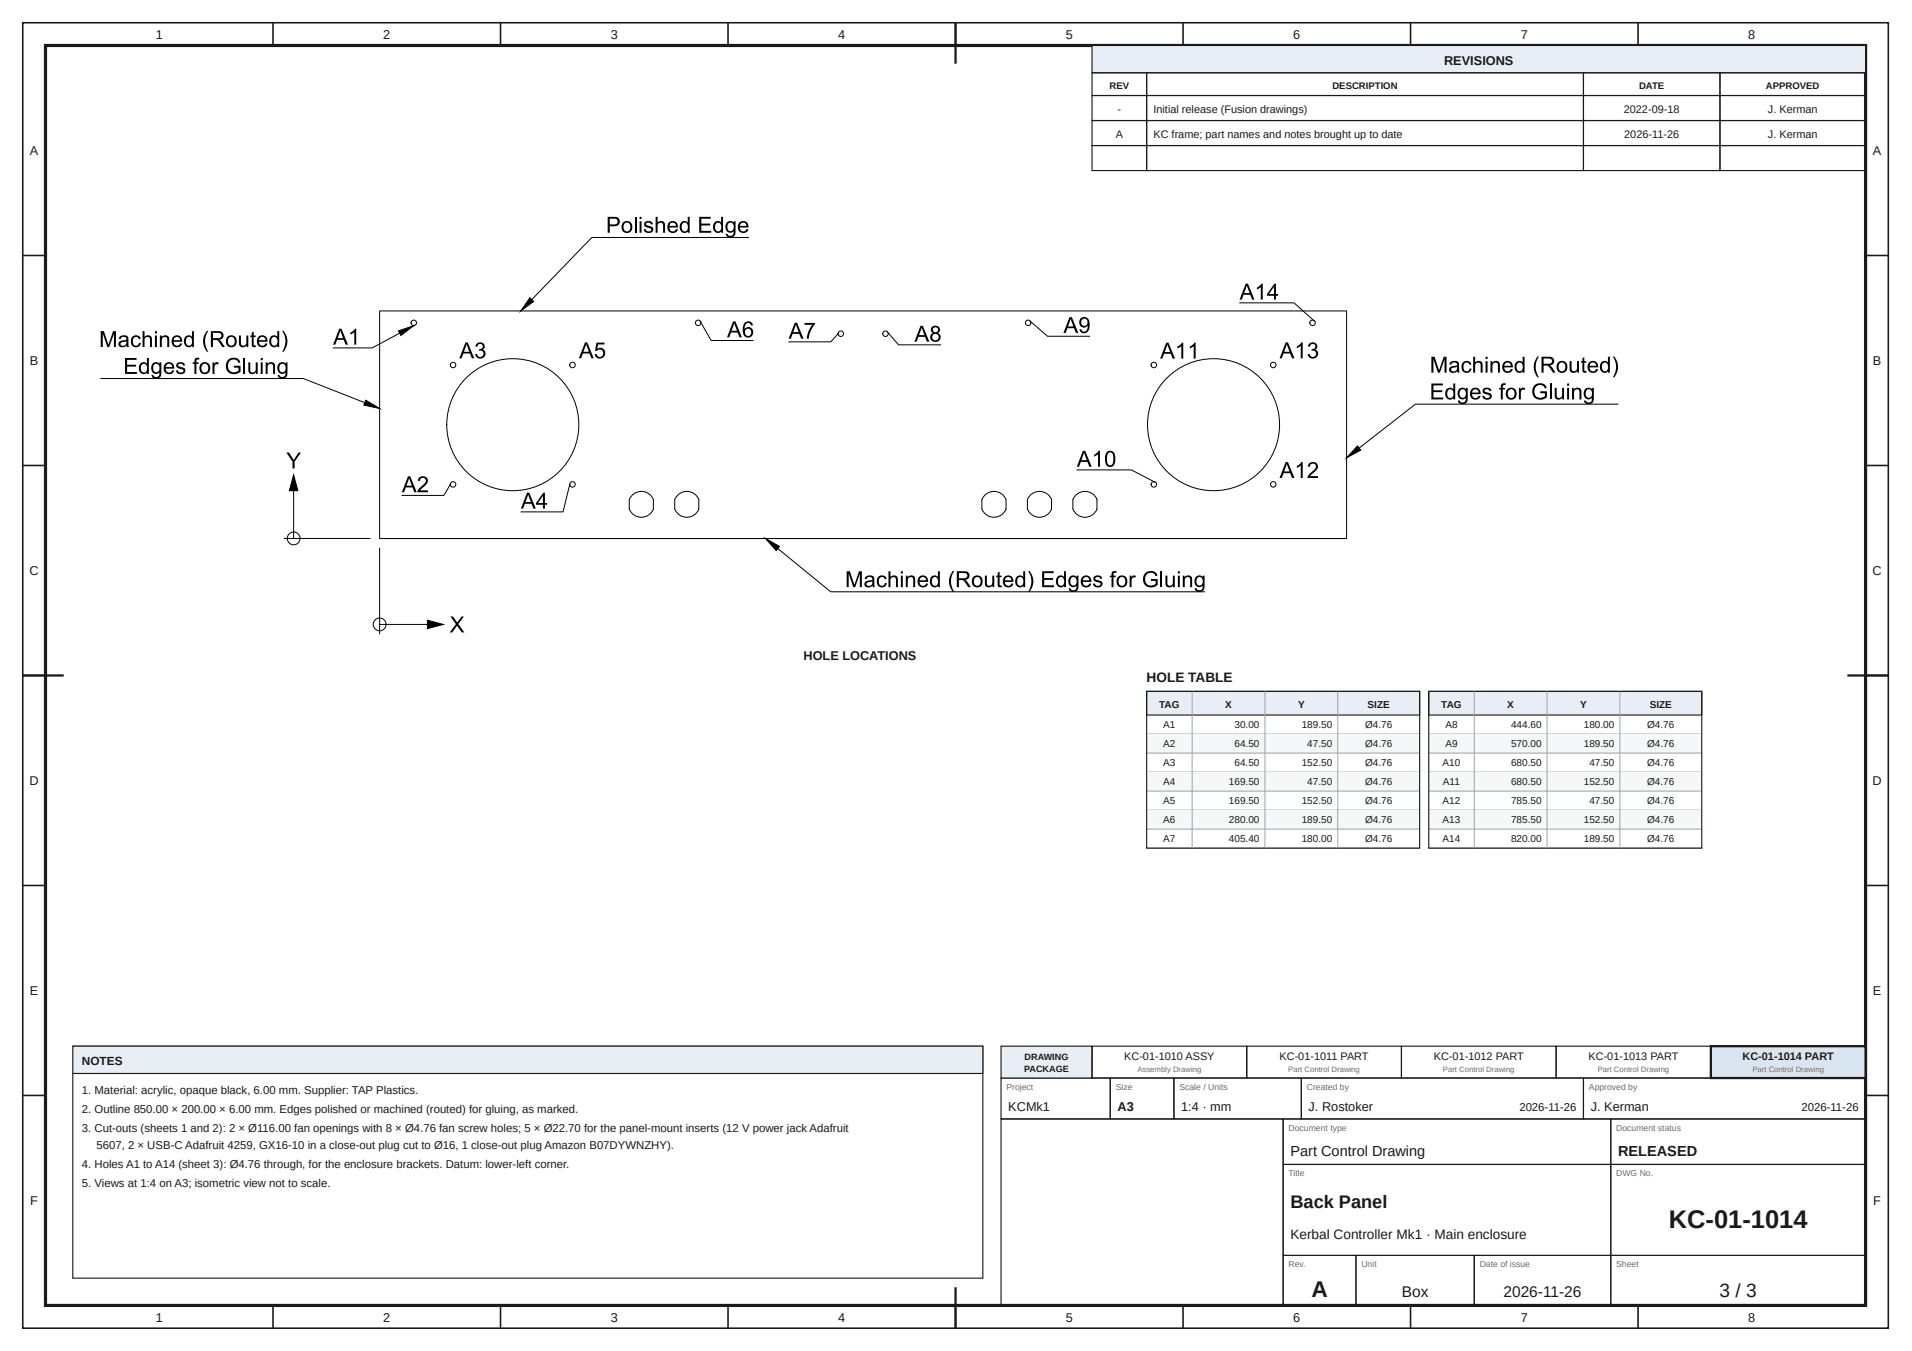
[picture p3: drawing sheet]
<svg xmlns="http://www.w3.org/2000/svg" width="420mm" height="297mm" viewBox="0 0 420 297" stroke-linecap="round" stroke-linejoin="round" font-family="sans-serif">
<g fill="none" stroke="#1a1a1a" stroke-width=".35">
<path d="M5 5h410v287h-410zM60 5v5M110 5v5M160 5v5M210 5v5M260 5v5M310 5v5M360 5v5M5 56.2h5M410 56.2h5M5 102.3h5M410 102.3h5"/>
<path d="M5 148.5h5M410 148.5h5M5 194.7h5M410 194.7h5M5 240.8h5M410 240.8h5M60 287v5M110 287v5M160 287v5M210 287v5M260 287v5M310 287v5"/>
<path d="M360 287v5"/>
</g>
<path d="M10 10h400v277h-400z" fill="none" stroke="#1a1a1a" stroke-width=".7" stroke-linecap="butt"/>
<path d="M210 5v9M5 148.5h9M406 148.5h9M210 283v9" fill="none" stroke="#1a1a1a" stroke-width=".5"/>
<path d="M240 10h170v6h-170z" fill="#e8eef5"/>
<g fill="none" stroke="#1a1a1a" stroke-width=".25">
<path d="M240 10h170v6h-170zM240 16h12v5h-12zM252 16h96v5h-96zM348 16h30v5h-30zM378 16h32v5h-32zM240 21h12v5.5h-12zM240 26.5h12v5.5h-12zM240 32h12v5.5h-12zM252 21h96v5.5h-96zM252 26.5h96v5.5h-96zM252 32h96v5.5h-96zM348 21h30v5.5h-30z"/>
<path d="M348 26.5h30v5.5h-30zM348 32h30v5.5h-30zM378 21h32v5.5h-32zM378 26.5h32v5.5h-32zM378 32h32v5.5h-32zM220 237h24v9h-24zM244 237h14v9h-14zM258 237h28v9h-28zM286 237h62v9h-62zM348 237h62v9h-62zM220 246h62v41h-62zM282 246h72v10h-72z"/>
<path d="M282 256h72v20h-72zM354 246h56v10h-56zM354 256h56v20h-56zM282 276h16v11h-16zM298 276h26v11h-26zM324 276h30v11h-30zM354 276h56v11h-56z"/>
</g>
<path d="M220 230h20v7h-20z" fill="#e8eef5"/>
<path d="M220 230h20v7h-20zM240 230h34v7h-34zM274 230h34v7h-34zM308 230h34v7h-34zM342 230h34v7h-34z" fill="none" stroke="#1a1a1a" stroke-width=".25"/>
<path d="M376 230h34v7h-34z" fill="#d9e6f2"/>
<path d="M376 230h34v7h-34z" fill="none" stroke="#1a1a1a" stroke-width=".5"/>
<path d="M252 152h60v5.2h-60z" fill="#e8eef5"/>
<path d="M252 152h60v5.2h-60z" fill="none" stroke="#1a1a1a" stroke-width=".25"/>
<path d="M252 161.4h60" fill="none" stroke="#9aa3ad" stroke-width=".22"/>
<path d="M252 161.4h60v4.2h-60z" fill="#f5f7f9"/>
<path d="M252 165.6h60M252 169.7h60" fill="none" stroke="#9aa3ad" stroke-width=".22"/>
<path d="M252 169.7h60v4.2h-60z" fill="#f5f7f9"/>
<path d="M252 173.9h60M252 178.1h60" fill="none" stroke="#9aa3ad" stroke-width=".22"/>
<path d="M252 178.1h60v4.2h-60z" fill="#f5f7f9"/>
<path d="M262 152v34.5M278 152v34.5M294 152v34.5M252 182.3h60M252 186.5h60" fill="none" stroke="#9aa3ad" stroke-width=".22"/>
<path d="M252 152h60v34.5h-60z" fill="none" stroke="#1a1a1a" stroke-width=".25"/>
<path d="M314 152h60v5.2h-60z" fill="#e8eef5"/>
<path d="M314 152h60v5.2h-60z" fill="none" stroke="#1a1a1a" stroke-width=".25"/>
<path d="M314 161.4h60" fill="none" stroke="#9aa3ad" stroke-width=".22"/>
<path d="M314 161.4h60v4.2h-60z" fill="#f5f7f9"/>
<path d="M314 165.6h60M314 169.7h60" fill="none" stroke="#9aa3ad" stroke-width=".22"/>
<path d="M314 169.7h60v4.2h-60z" fill="#f5f7f9"/>
<path d="M314 173.9h60M314 178.1h60" fill="none" stroke="#9aa3ad" stroke-width=".22"/>
<path d="M314 178.1h60v4.2h-60z" fill="#f5f7f9"/>
<path d="M324 152v34.5M340 152v34.5M356 152v34.5M314 182.3h60M314 186.5h60" fill="none" stroke="#9aa3ad" stroke-width=".22"/>
<path d="M314 152h60v34.5h-60zM16 230h200v51h-200z" fill="none" stroke="#1a1a1a" stroke-width=".25"/>
<g fill="none" stroke="#000" stroke-width=".22">
<path d="M164.5 52.2h-34.4l-13.2 13.7M83.4 68.4h212.5v50h-212.5zM87.6 72.7l3.3-1.1-2.8 2.2zM87.8 73.3l-6 3.2h-8.6M116.5 65.5l.8 .8-2.9 2.1zM153.9 70.6l2.4 4.3h9.2M184.2 73.4l-1.6 1.8h-9.3M195 73l2.5 2.8h9.2M226.3 70.6l3.9 3.3h9.3M272.4 66.6h12l4.5 4M22.1 83.2h44.6l13.5 5.3M80.4 88l3 1.8-3.4-.7z"/>
<path d="M298.3 98l.7 1-3.1 1.7zM355.6 88.8h-44.5l-12.4 9.7M62.4 118.4h18.9M64.5 104.4l1 3.5h-1.9zM64.5 107.9v10.5M99 106.5l-1.5 2.4h-9.2M125.2 106.5l-1.5 6h-9.2M138.3 109.9v2M143.6 109.9v2M143.6 111.9a2.85 2.85 0 0 1-2.6 1.8 2.85 2.85 0 0 1-2.7-1.8M143.6 109.9a2.85 2.85 0 0 0-2.6-1.9 2.85 2.85 0 0 0-2.7 1.9M148.3 109.9v2"/>
<path d="M153.6 109.9v2M153.6 111.9a2.85 2.85 0 0 1-2.7 1.8 2.85 2.85 0 0 1-2.6-1.8M153.6 109.9a2.85 2.85 0 0 0-2.7-1.9 2.85 2.85 0 0 0-2.6 1.9M168.2 118.4l3.1 1.7-.7 .9zM215.8 109.9v2M221.1 109.9v2M221.1 109.9a2.85 2.85 0 0 0-2.7-1.9 2.85 2.85 0 0 0-2.6 1.9M221.1 111.9a2.85 2.85 0 0 1-2.7 1.8 2.85 2.85 0 0 1-2.6-1.8M225.8 109.9v2M231.1 109.9v2M231.1 109.9a2.85 2.85 0 0 0-2.6-1.9 2.85 2.85 0 0 0-2.7 1.9M231.1 111.9a2.85 2.85 0 0 1-2.6 1.8 2.85 2.85 0 0 1-2.7-1.8"/>
<path d="M235.8 109.9v2M236.7 103.3h11.9l5.4 2.8M241.1 109.9v2M241.1 111.9a2.85 2.85 0 0 1-2.7 1.8 2.85 2.85 0 0 1-2.6-1.8M241.1 109.9a2.85 2.85 0 0 0-2.7-1.9 2.85 2.85 0 0 0-2.6 1.9M83.4 120.5v18.9M83.4 137.3h10.5M93.9 136.3l3.5 1-3.5 .9zM170.9 120.6l11.7 9.5h82.1"/>
<circle cx="90.9" cy="71" r=".6"/>
<circle cx="153.4" cy="71" r=".6"/>
<circle cx="184.8" cy="73.4" r=".6"/>
<circle cx="194.6" cy="73.4" r=".6"/>
<circle cx="226" cy="71" r=".6"/>
<circle cx="288.5" cy="71" r=".6"/>
<circle cx="99.6" cy="80.2" r=".6"/>
<circle cx="112.7" cy="93.4" r="14.5"/>
<circle cx="125.8" cy="80.2" r=".6"/>
<circle cx="253.6" cy="80.2" r=".6"/>
<circle cx="266.7" cy="93.4" r="14.5"/>
<circle cx="279.8" cy="80.2" r=".6"/>
<circle cx="64.5" cy="118.4" r="1.41"/>
<circle cx="99.6" cy="106.5" r=".6"/>
<circle cx="125.8" cy="106.5" r=".6"/>
<circle cx="253.6" cy="106.5" r=".6"/>
<circle cx="279.8" cy="106.5" r=".6"/>
<circle cx="83.4" cy="137.3" r="1.41"/>
</g>
<g fill="#000">
<path d="M141.7 48.9a1.09 1.09 0 0 1 1.8 .4h-.4a.53 .53 0 0 0-.6-.4 .53 .53 0 0 0-.5 .5l.2 .1a1.48 1.48 0 0 1 1.4 .9 1.09 1.09 0 0 1-1.1 .8 1.09 1.09 0 0 1-1-.8h.4a.61 .61 0 0 0 .6 .5 .61 .61 0 0 0 .6-.6l-.2-.1a1.45 1.45 0 0 1-1.4-.9zM144.1 47.7h.4v1.2a.9 .9 0 0 1 1.1-.3 .9 .9 0 0 1 .6 1v1.6h-.5v-1.6a.62 .62 0 0 0-.7-.6 .62 .62 0 0 0-.5 .8v1.4h-.4zM153.7 47.7h2.5v.4h-2.1v1.1h2v.4h-2v1.2h2.2v.4h-2.6zM22.1 72.8h.7l1 3 1.1-3h.6v3.5h-.5v-2.9l-1 2.9h-.4l-1-3v3h-.5zM29.1 74a1.08 1.08 0 0 1 1.8 .5l-.4 .1a.69 .69 0 0 0-.9-.5 .69 .69 0 0 0-.4 .9 .7 .7 0 0 0 .5 1 .7 .7 0 0 0 .8-.6h.5a1.15 1.15 0 0 1-1.5 .9 1.15 1.15 0 0 1-.7-1.5zM31.3 72.8h.5v1.3a.9 .9 0 0 1 1-.4 .9 .9 0 0 1 .6 1v1.6h-.4v-1.6a.62 .62 0 0 0-.8-.6 .62 .62 0 0 0-.4 .8v1.4h-.5zM35.1 73.8h.4v.3a.9 .9 0 0 1 1.1-.4 .9 .9 0 0 1 .6 1v1.6h-.4v-1.5a.62 .62 0 0 0-.7-.7 .62 .62 0 0 0-.5 .8v1.4h-.5zM45.5 72.7h.3l-.3 .6a4 4 0 0 0 .3 4 1.18 1.18 0 0 1-.9-1 3.5 3.5 0 0 1 .6-3.6zM52.5 73.8h.4v1.4a.63 .63 0 0 0 .7 .8 .63 .63 0 0 0 .5-.9v-1.3h.5v2.5h-.4v-.4a.9 .9 0 0 1-1.1 .4 .9 .9 0 0 1-.6-1zM55.3 73.1l.4-.2v.9h.5v.3h-.5v1.5a.29 .29 0 0 0 .1 .3 .29 .29 0 0 0 .4 0v.4a.63 .63 0 0 1-.7-.1 .63 .63 0 0 1-.2-.6v-1.5h-.3v-.3h.3zM62 72.7h.3a3.5 3.5 0 0 1 0 4.6h-.3a4.1 4.1 0 0 0 0-4.6zM77 73.1l1-.8h.3v3.5h-.4v-2.8l-.9 .5z"/>
<path d="M87.6 72.7l3.3-1.1-2.8 2.2zM104.8 75.5a.94 .94 0 0 1 1.5 0 .94 .94 0 0 1-.2 1.4 1.07 1.07 0 0 1 .4 1.5 1.07 1.07 0 0 1-1.5 .3l-.4-.3-.2-.6h.5a.71 .71 0 0 0 .8 .7 .71 .71 0 0 0 .5-.9 .71 .71 0 0 0-.9-.5v-.4a.6 .6 0 0 0 .8-.4 .6 .6 0 0 0-.6-.7 .6 .6 0 0 0-.6 .6h-.4zM116.5 65.5l.8 .8-2.9 2.1zM131.1 75.3h1.7v.4h-1.3l-.2 1a1.16 1.16 0 0 1 1.6 .5 1.16 1.16 0 0 1-.7 1.6 1.16 1.16 0 0 1-1.5-.9l.4-.1a.76 .76 0 0 0 1.1 .6 .76 .76 0 0 0 .3-1.2 .76 .76 0 0 0-1.3 0l-.4-.1zM176.8 71h2.3v.3l-1 1.6-.4 1.6h-.4l.2-1 .4-1.2 .6-.9h-1.7zM258.8 76.2l1-.9h.2v3.5h-.4v-2.7l-.8 .5zM261.5 76.2l1-.9h.3v3.5h-.5v-2.7l-.8 .5zM276.2 63.2l1-.9h.3v3.6h-.4v-2.8l-.9 .5zM285 76.1l1-.8h.3v3.5h-.4v-2.8l-.9 .6zM287.8 75.5a.94 .94 0 0 1 1.4 0 .94 .94 0 0 1-.2 1.4 1.07 1.07 0 0 1 .5 1.5 1.07 1.07 0 0 1-1.5 .3l-.4-.3-.2-.6h.4a.71 .71 0 0 0 .8 .7 .71 .71 0 0 0 .6-.9 .71 .71 0 0 0-1-.5l.1-.4a.6 .6 0 0 0 .8-.4 .6 .6 0 0 0-.6-.7 .6 .6 0 0 0-.6 .6h-.5zM27.5 78.7h2.5v.4h-2.1v1.1h2v.4h-2v1.2h2.2v.4h-2.6zM38.9 79.9a1.09 1.09 0 0 1 1.8 .4l-.5 .1a.53 .53 0 0 0-.5-.5 .53 .53 0 0 0-.5 .5l.2 .2a1.48 1.48 0 0 1 1.4 .9 1.09 1.09 0 0 1-1.1 .8 1.09 1.09 0 0 1-1-.9h.4a.61 .61 0 0 0 .6 .5 .61 .61 0 0 0 .6-.5l-.2-.2a1.45 1.45 0 0 1-1.4-.9z"/>
<path d="M42.9 78.9l.4-.2h.5v.4h-.5l-.1 .1v.5h.5v.3h-.5v2.2h-.5v-2.2h-.3v-.3h.3zM46.7 79.7h.4v.4a.62 .62 0 0 1 1-.3l-.2 .3a.56 .56 0 0 0-.6 .1 .56 .56 0 0 0-.2 .7v1.3h-.4zM50.2 79a1.6 1.6 0 0 1 2.6 .7l-.4 .1a1.23 1.23 0 0 0-1.6-.7 1.23 1.23 0 0 0-.7 1.6 1.36 1.36 0 0 0 2.3 .8v-.7h-1v-.4h1.5v1.3a1.89 1.89 0 0 1-2.8 .1 1.89 1.89 0 0 1 .1-2.8zM54.6 79.7h.4v1.4a.63 .63 0 0 0 .6 .8 .63 .63 0 0 0 .6-.9v-1.3h.4v2.5h-.4v-.4a.9 .9 0 0 1-1 .4 .9 .9 0 0 1-.6-1zM58.4 79.7h.4v.3a.9 .9 0 0 1 1.1-.4 .9 .9 0 0 1 .5 1v1.6h-.4v-1.5a.62 .62 0 0 0-.7-.7 .62 .62 0 0 0-.5 .8v1.4h-.4zM80.4 88l3 1.8-3.4-.7zM298.3 98l.7 1-3.1 1.7zM314.6 78.4h.7l1 3 1-3h.6v3.5h-.4v-2.9l-1.1 2.9h-.4l-1-3v3h-.4zM314.6 84.3h2.5v.4h-2.1v1.1h2v.4h-2v1.2h2.2v.4h-2.6zM321.6 79.6a1.08 1.08 0 0 1 1.8 .5l-.5 .1a.69 .69 0 0 0-.9-.5 .69 .69 0 0 0-.4 1 .7 .7 0 0 0 .5 .9 .7 .7 0 0 0 .9-.6l.4 .1a1.15 1.15 0 0 1-1.4 .8 1.15 1.15 0 0 1-.8-1.5zM323.8 78.4h.4v1.3a.9 .9 0 0 1 1.1-.3 .9 .9 0 0 1 .5 .9v1.6h-.4v-1.6a.62 .62 0 0 0-.7-.6 .62 .62 0 0 0-.5 .8v1.4h-.4zM326 85.5a1.09 1.09 0 0 1 1.8 .4l-.5 .1a.53 .53 0 0 0-.5-.5 .53 .53 0 0 0-.5 .5l.2 .2a1.48 1.48 0 0 1 1.4 .9 1.09 1.09 0 0 1-1.1 .8 1.09 1.09 0 0 1-1-.8l.4-.1a.61 .61 0 0 0 .6 .5 .61 .61 0 0 0 .6-.5l-.2-.2a1.45 1.45 0 0 1-1.4-.9z"/>
<path d="M327.6 79.4h.4v.4a.9 .9 0 0 1 1.1-.4 .9 .9 0 0 1 .5 1v1.5h-.4v-1.5a.62 .62 0 0 0-.7-.7 .62 .62 0 0 0-.5 .8v1.4h-.4zM330 84.5l.4-.2h.5v.4h-.4l-.2 .2v.4h.5v.3h-.5v2.2h-.5v-2.2h-.3v-.3h.3zM333.8 85.3h.4v.4a.62 .62 0 0 1 1-.3l-.2 .4a.56 .56 0 0 0-.6 0 .56 .56 0 0 0-.2 .7v1.3h-.4zM337.9 78.4h.3l-.3 .5a4 4 0 0 0 .3 4.1 1.18 1.18 0 0 1-.9-1.1 3.5 3.5 0 0 1 .6-3.5zM337.3 84.6a1.6 1.6 0 0 1 2.6 .7l-.4 .1a1.23 1.23 0 0 0-1.6-.6 1.23 1.23 0 0 0-.7 1.5 1.36 1.36 0 0 0 2.3 .8v-.7h-1v-.4h1.5v1.3a1.89 1.89 0 0 1-2.8 .1 1.89 1.89 0 0 1 .1-2.8zM341.7 85.3h.4v1.4a.63 .63 0 0 0 .6 .8 .63 .63 0 0 0 .6-.9v-1.3h.4v2.5h-.4v-.4a.9 .9 0 0 1-1 .4 .9 .9 0 0 1-.6-1zM345.5 85.3h.4v.3a.9 .9 0 0 1 1.1-.4 .9 .9 0 0 1 .5 1.1v1.5h-.4v-1.5a.62 .62 0 0 0-.7-.7 .62 .62 0 0 0-.5 .8v1.4h-.4zM345 79.4h.4v1.4a.63 .63 0 0 0 .6 .8 .63 .63 0 0 0 .6-.9v-1.3h.4v2.5h-.4v-.3a.9 .9 0 0 1-1.1 .4 .9 .9 0 0 1-.5-1zM347.8 78.8l.4-.3v.9h.4v.3h-.4v1.5a.29 .29 0 0 0 .1 .3 .29 .29 0 0 0 .3 0l.1 .4a.63 .63 0 0 1-.7 0 .63 .63 0 0 1-.2-.7v-1.5h-.4v-.3h.4zM354.5 78.4h.3a3.5 3.5 0 0 1 0 4.6h-.3a4.1 4.1 0 0 0 0-4.6zM64.5 104.4l1 3.5h-1.9zM62.9 99.5h.6l1 1.6 1.1-1.6h.5l-1.4 2v1.5h-.4v-1.5z"/>
<path d="M92.1 105a1.11 1.11 0 0 1 1.7 0 1.11 1.11 0 0 1-.3 1.7l-1.2 1.1h1.7v.4h-2.3a3 3 0 0 1 1.6-1.9 .69 .69 0 0 0 0-1.2 .69 .69 0 0 0-1 .7l-.5-.1zM240.5 100l1-.9h.2v3.5h-.4v-2.7l-.8 .5zM285 102.4l1-.8h.3v3.5h-.4v-2.8l-.9 .6zM287.8 101.8a1.11 1.11 0 0 1 1.6 .1 1.11 1.11 0 0 1-.3 1.7l-1.2 1.1h1.8v.4h-2.4a3 3 0 0 1 1.6-1.9 .69 .69 0 0 0 0-1.2 .69 .69 0 0 0-1 .6h-.5zM93.9 136.3l3.5 1-3.5 .9zM99 135.5h.6l.9 1.4 .9-1.4h.6l-1.3 1.7 1.3 1.8h-.5l-1.1-1.4-1 1.4h-.6l1.4-1.8zM168.2 118.4l3.1 1.7-.7 .9zM186.1 125.6h.7l1 3 1-3h.6v3.5h-.4v-2.9l-1.1 2.9h-.4l-1-3v3h-.4zM193.1 126.8a1.08 1.08 0 0 1 1.8 .5l-.5 .1a.69 .69 0 0 0-.9-.5 .69 .69 0 0 0-.4 .9 .7 .7 0 0 0 .5 1 .7 .7 0 0 0 .9-.6h.4a1.15 1.15 0 0 1-1.5 .9 1.15 1.15 0 0 1-.7-1.5zM195.3 125.6h.4v1.2a.9 .9 0 0 1 1.1-.3 .9 .9 0 0 1 .5 1v1.6h-.4v-1.6a.62 .62 0 0 0-.7-.6 .62 .62 0 0 0-.5 .8v1.4h-.4zM199.1 126.6h.4v.3a.9 .9 0 0 1 1.1-.4 .9 .9 0 0 1 .5 1v1.6h-.4v-1.6a.62 .62 0 0 0-.7-.6 .62 .62 0 0 0-.5 .8v1.4h-.4zM209.4 125.5h.3l-.3 .6a4 4 0 0 0 .3 4 1.18 1.18 0 0 1-.9-1 3.5 3.5 0 0 1 .6-3.6z"/>
<path d="M216.5 126.6h.4v1.4a.63 .63 0 0 0 .6 .8 .63 .63 0 0 0 .6-.9v-1.3h.4v2.5h-.4v-.4a.9 .9 0 0 1-1.1 .4 .9 .9 0 0 1-.5-1zM219.3 125.9l.4-.2v.9h.4v.3h-.4v1.5a.29 .29 0 0 0 .1 .3 .29 .29 0 0 0 .3 0l.1 .4a.63 .63 0 0 1-.7-.1 .63 .63 0 0 1-.2-.7v-1.4h-.4v-.3h.4zM226 125.5h.3a3.5 3.5 0 0 1 0 4.6h-.3a4.1 4.1 0 0 0 0-4.6zM229 125.6h2.6v.4h-2.1v1.1h1.9v.4h-1.9v1.2h2.1v.4h-2.6zM240.4 126.8a1.09 1.09 0 0 1 1.8 .4l-.4 .1a.53 .53 0 0 0-.6-.5 .53 .53 0 0 0-.5 .5l.2 .1a1.48 1.48 0 0 1 1.4 .9 1.09 1.09 0 0 1-1 .9 1.09 1.09 0 0 1-1.1-.9h.4a.61 .61 0 0 0 .6 .5 .61 .61 0 0 0 .6-.5l-.1-.2a1.45 1.45 0 0 1-1.4-.9zM244.4 125.8l.4-.3 .6 .1-.1 .3h-.4l-.2 .2v.5h.5v.3h-.5v2.2h-.4v-2.2h-.4v-.3h.4zM248.3 126.6h.3v.3a.62 .62 0 0 1 1-.3l-.1 .4a.56 .56 0 0 0-.7 .1 .56 .56 0 0 0-.1 .7v1.3h-.4zM251.8 125.9a1.6 1.6 0 0 1 2.6 .7l-.4 .1a1.23 1.23 0 0 0-1.6-.7 1.23 1.23 0 0 0-.7 1.6 1.36 1.36 0 0 0 2.3 .8v-.7h-1.1v-.4h1.5v1.3a1.89 1.89 0 0 1-2.7 .1 1.89 1.89 0 0 1 .1-2.8zM256.1 126.6h.5v1.4a.63 .63 0 0 0 .6 .8 .63 .63 0 0 0 .6-.9v-1.3h.4v2.5h-.4v-.4a.9 .9 0 0 1-1.1 .4 .9 .9 0 0 1-.6-1zM259.9 126.6h.4v.3a.9 .9 0 0 1 1.1-.4 .9 .9 0 0 1 .6 1v1.6h-.4v-1.6a.62 .62 0 0 0-.7-.6 .62 .62 0 0 0-.5 .8v1.4h-.5z"/>
<path d="M133.5 47.7h1.4a1.07 1.07 0 0 1 1.3 1 1.07 1.07 0 0 1-1.3 1.1h-.9v1.4h-.5zM134 48.1v1.2h.9a.65 .65 0 0 0 .8-.6 .65 .65 0 0 0-.8-.6z"/>
<path d="M137 48.9a1.29 1.29 0 0 1 1.9 .6 1.29 1.29 0 0 1-1.1 1.7 1.36 1.36 0 0 1-1.2-.9 1.36 1.36 0 0 1 .4-1.4zM137.2 49.2a.94 .94 0 0 0-.1 1.1 .94 .94 0 0 0 1.1 .5 .95 .95 0 0 0 .4-1.2 .95 .95 0 0 0-1.2-.6z"/>
<path d="M140.6 47.7h.4v.5h-.4zM140.6 48.6h.4v2.6h-.4z"/>
<path d="M147 48.9a1.19 1.19 0 0 1 1.4-.2 1.19 1.19 0 0 1 .6 1.3h-1.9a.74 .74 0 0 0 .6 .8 .74 .74 0 0 0 .8-.4h.5a1.24 1.24 0 0 1-1.7 .7 1.24 1.24 0 0 1-.6-1.7zM147.4 49.1l-.3 .6h1.4a.7 .7 0 0 0-.4-.7 .7 .7 0 0 0-.7 .1z"/>
<path d="M149.7 48.9a.96 .96 0 0 1 1.4 0v-1.2h.5v3.5h-.4v-.3a1.14 1.14 0 0 1-1.5 0 1.14 1.14 0 0 1-.3-1.5zM150 49.2a.98 .98 0 0 0-.2 1 .98 .98 0 0 0 .9 .7 1.01 1.01 0 0 0 .5-1.1 1.01 1.01 0 0 0-.9-.8z"/>
<path d="M157.1 48.9a.96 .96 0 0 1 1.4 0v-1.2h.4v3.5h-.4v-.3a1.14 1.14 0 0 1-1.5 0 1.14 1.14 0 0 1-.2-1.5zM157.3 49.2a.98 .98 0 0 0-.2 1 .98 .98 0 0 0 .9 .7 1.01 1.01 0 0 0 .5-1.1 1.01 1.01 0 0 0-.9-.8z"/>
<path d="M159.8 48.9l.7-.3 .8 .3v-.3h.4v2.2a1.11 1.11 0 0 1-.8 1.4 1.11 1.11 0 0 1-1.4-.8h.4a.71 .71 0 0 0 1 .4 .71 .71 0 0 0 .3-1 1.17 1.17 0 0 1-1.5 0 1.17 1.17 0 0 1-.2-1.6zM160.1 49.2a.9 .9 0 0 0-.2 1.1 .9 .9 0 0 0 1 .4 .92 .92 0 0 0 .4-1.1 .92 .92 0 0 0-1.1-.6z"/>
<path d="M162.5 48.9a1.19 1.19 0 0 1 1.4-.2 1.19 1.19 0 0 1 .6 1.3h-1.9a.74 .74 0 0 0 .6 .8 .74 .74 0 0 0 .8-.4h.5a1.24 1.24 0 0 1-1.7 .7 1.24 1.24 0 0 1-.6-1.7zM162.8 49.1l-.2 .6h1.4a.7 .7 0 0 0-.4-.7 .7 .7 0 0 0-.8 .1z"/>
<path d="M26.4 73.9l.3-.1a1 1 0 0 1 1.5 .9l.2 1.6h-.5l-.1-.3a1.05 1.05 0 0 1-1.8-.4 1.04 1.04 0 0 1 1.3-.8l.3-.1a.4 .4 0 0 0 .1-.5 .4 .4 0 0 0-.5-.1l-.5 .1-.2 .3h-.4zM26.6 75.3a.5 .5 0 0 0 .1 .7 .5 .5 0 0 0 .7-.1l.3-.3 .1-.6z"/>
<path d="M34.1 72.8h.4v.5h-.4zM34.1 73.8h.4v2.5h-.4z"/>
<path d="M38 74.1a1.19 1.19 0 0 1 1.4-.3 1.19 1.19 0 0 1 .6 1.3h-1.8a.74 .74 0 0 0 .5 .9 .74 .74 0 0 0 .9-.5h.4a1.24 1.24 0 0 1-1.7 .7 1.24 1.24 0 0 1-.5-1.7zM38.4 74.3l-.2 .5h1.4a.7 .7 0 0 0-.4-.7 .7 .7 0 0 0-.8 .2z"/>
<path d="M40.8 74a.96 .96 0 0 1 1.4 .1v-1.3h.4v3.5h-.4v-.3a1.14 1.14 0 0 1-1.5 0 1.14 1.14 0 0 1-.2-1.4zM41 74.3a.98 .98 0 0 0-.2 1.1 .98 .98 0 0 0 .9 .6 1.01 1.01 0 0 0 .5-1.1 1.01 1.01 0 0 0-.9-.8z"/>
<path d="M46.3 72.8h1.6a.97 .97 0 0 1 1.2 .8 .97 .97 0 0 1-1 1.1l.6 .5 .7 1.1h-.6l-.5-.9a.94 .94 0 0 0-1-.7h-.5v1.6h-.5zM46.8 73.2v1.1h1a.61 .61 0 0 0 .9-.5 .61 .61 0 0 0-.8-.6z"/>
<path d="M50 74a1.29 1.29 0 0 1 2 .6 1.29 1.29 0 0 1-1.2 1.8 1.36 1.36 0 0 1-1.1-1 1.36 1.36 0 0 1 .3-1.4zM50.3 74.3a.94 .94 0 0 0-.2 1.2 .94 .94 0 0 0 1.1 .4 .95 .95 0 0 0 .4-1.2 .95 .95 0 0 0-1.1-.5z"/>
<path d="M57.3 78.7h.4v.5h-.4zM57.3 79.7h.4v2.5h-.4z"/>
<path d="M56.8 74.1a1.19 1.19 0 0 1 1.4-.3 1.19 1.19 0 0 1 .6 1.3h-1.9a.74 .74 0 0 0 .6 .9 .74 .74 0 0 0 .8-.5h.5a1.24 1.24 0 0 1-1.7 .7 1.24 1.24 0 0 1-.6-1.7zM57.1 74.3l-.2 .5h1.4a.7 .7 0 0 0-.4-.7 .7 .7 0 0 0-.8 .2z"/>
<path d="M59.5 74a.96 .96 0 0 1 1.4 .1v-1.3h.5v3.5h-.4v-.3a1.14 1.14 0 0 1-1.5 0 1.14 1.14 0 0 1-.3-1.4zM59.8 74.3a.98 .98 0 0 0-.2 1.1 .98 .98 0 0 0 .9 .6 1.01 1.01 0 0 0 .5-1.1 1.01 1.01 0 0 0-.9-.8z"/>
<path d="M74.5 72.3h.5l1.5 3.5h-.6l-.4-1.1h-1.4l-.4 1.1h-.5zM74.8 72.6l-.6 1.7h1.2z"/>
<path d="M102.3 75.3h.5l1.4 3.5h-.5l-.4-1.1h-1.5l-.4 1.1h-.4zM102.5 75.6l-.5 1.7h1.1z"/>
<path d="M128.6 75.3h.5l1.4 3.5h-.5l-.4-1.1h-1.5l-.4 1.1h-.5zM128.8 75.6l-.6 1.7h1.2z"/>
<path d="M161.1 70.7h.5l1.4 3.5h-.5l-.4-1.1h-1.5l-.3 1.1h-.5zM161.4 71l-.6 1.7h1.2z"/>
<path d="M163.6 71a1.05 1.05 0 0 1 1.1-.3 1.05 1.05 0 0 1 .8 .8l-.5 .1a.68 .68 0 0 0-.7-.6 .68 .68 0 0 0-.6 .8v.6a1.12 1.12 0 0 1 1.8 .3 1.12 1.12 0 0 1-1.1 1.5 1.34 1.34 0 0 1-1.2-1.7l.1-.9zM163.9 72.5a.78 .78 0 0 0-.1 1.1 .78 .78 0 0 0 1.2 0 .78 .78 0 0 0-.1-1.1l-.5-.2z"/>
<path d="M174.7 71h.5l1.4 3.5h-.5l-.4-1.1h-1.5l-.4 1.1h-.5zM174.9 71.3l-.6 1.7h1.2z"/>
<path d="M202.3 71.6h.5l1.4 3.5h-.5l-.4-1h-1.5l-.3 1h-.5zM202.5 72l-.5 1.7h1.2z"/>
<path d="M204.8 71.9a.95 .95 0 0 1 1.4-.2 .95 .95 0 0 1 0 1.4l-.1 .1a1.07 1.07 0 0 1 .5 1.6 1.07 1.07 0 0 1-1.6 .2 .98 .98 0 0 1-.6-.9 .98 .98 0 0 1 .7-.9 .78 .78 0 0 1-.3-1.3zM205 72.5a.56 .56 0 0 0 1.1 0 .56 .56 0 0 0-1.1 0zM204.9 74.1a.72 .72 0 0 0 1.4 0 .72 .72 0 0 0-1.4 0z"/>
<path d="M235.1 69.7h.4l1.5 3.5h-.5l-.5-1.1h-1.4l-.4 1.1h-.5zM235.3 70.1l-.6 1.7h1.2z"/>
<path d="M237.5 70a1.25 1.25 0 0 1 1.5-.1 1.25 1.25 0 0 1 .5 1.5 1.39 1.39 0 0 1-.3 1.4 1.39 1.39 0 0 1-1.5 .4l-.3-.3-.2-.5h.5a.71 .71 0 0 0 .8 .5 .71 .71 0 0 0 .5-.9v-.4a1.08 1.08 0 0 1-1.5 .2 1.08 1.08 0 0 1-.2-1.5zM237.8 70.3a.77 .77 0 0 0 0 1.1 .77 .77 0 0 0 1.1 0 .77 .77 0 0 0-.1-1.1l-.5-.3z"/>
<path d="M256.3 75.3h.5l1.4 3.5h-.5l-.4-1h-1.5l-.4 1h-.4zM256.5 75.7l-.5 1.7h1.2z"/>
<path d="M273.8 62.4h.5l1.4 3.5h-.5l-.4-1.1h-1.5l-.4 1.1h-.5zM274 62.7l-.6 1.7h1.2z"/>
<path d="M280.1 62.4h.3v2.2h.5v.4h-.5v.9h-.4v-.9h-1.5v-.4zM280 63.1l-1.1 1.5h1.1z"/>
<path d="M282.6 75.3h.4l1.5 3.5h-.5l-.5-1.1h-1.4l-.4 1.1h-.5zM282.8 75.6l-.6 1.7h1.2z"/>
<path d="M326.5 78.4h.4v.5h-.4zM326.5 79.4h.4v2.5h-.4z"/>
<path d="M30.9 79.9a.96 .96 0 0 1 1.4 .1v-1.3h.4v3.5h-.4v-.3a1.14 1.14 0 0 1-1.5 0 1.14 1.14 0 0 1-.2-1.4zM31.1 80.2a.98 .98 0 0 0-.2 1.1 .98 .98 0 0 0 .9 .6 1.01 1.01 0 0 0 .5-1.1 1.01 1.01 0 0 0-.9-.8z"/>
<path d="M33.6 79.9l.7-.3 .8 .4v-.3h.4v2.2a1.11 1.11 0 0 1-.8 1.3 1.11 1.11 0 0 1-1.4-.8l.4 .1a.71 .71 0 0 0 1 .3 .71 .71 0 0 0 .3-.9 1.17 1.17 0 0 1-1.5-.1 1.17 1.17 0 0 1-.1-1.5zM33.9 80.2a.9 .9 0 0 0-.2 1.1 .9 .9 0 0 0 1 .4 .92 .92 0 0 0 .4-1.1 .92 .92 0 0 0-1.1-.5z"/>
<path d="M36.3 80a1.19 1.19 0 0 1 1.4-.2 1.19 1.19 0 0 1 .6 1.2h-1.9a.74 .74 0 0 0 .6 .9 .74 .74 0 0 0 .8-.5h.5a1.24 1.24 0 0 1-1.7 .7 1.24 1.24 0 0 1-.6-1.7zM36.6 80.2l-.2 .5h1.4a.7 .7 0 0 0-.4-.7 .7 .7 0 0 0-.8 .2z"/>
<path d="M44.2 79.9a1.29 1.29 0 0 1 2 .7 1.29 1.29 0 0 1-1.2 1.7 1.36 1.36 0 0 1-1.2-1 1.36 1.36 0 0 1 .4-1.4zM44.5 80.2a.94 .94 0 0 0-.2 1.2 .94 .94 0 0 0 1.1 .4 .95 .95 0 0 0 .4-1.2 .95 .95 0 0 0-1.2-.5z"/>
<path d="M61.3 79.9l.7-.3 .8 .4v-.3h.4v2.2a1.11 1.11 0 0 1-.8 1.3 1.11 1.11 0 0 1-1.4-.8l.4 .1a.71 .71 0 0 0 1 .3 .71 .71 0 0 0 .3-.9 1.17 1.17 0 0 1-1.5-.1 1.17 1.17 0 0 1-.1-1.5zM61.6 80.2a.9 .9 0 0 0-.2 1.1 .9 .9 0 0 0 1 .4 .92 .92 0 0 0 .4-1.1 .92 .92 0 0 0-1.1-.5z"/>
<path d="M318 85.5a.96 .96 0 0 1 1.4 .1v-1.3h.4v3.5h-.4v-.3a1.14 1.14 0 0 1-1.5 0 1.14 1.14 0 0 1-.2-1.4zM318.2 85.8a.98 .98 0 0 0-.2 1.1 .98 .98 0 0 0 .9 .6 1.01 1.01 0 0 0 .5-1.1 1.01 1.01 0 0 0-.9-.8z"/>
<path d="M318.8 79.6l.3-.2a1 1 0 0 1 1.6 .9l.1 1.6h-.5v-.3a1.05 1.05 0 0 1-1.8-.3 1.04 1.04 0 0 1 1.3-.9h.2a.4 .4 0 0 0 .1-.6 .4 .4 0 0 0-.5-.1l-.4 .1-.2 .4-.5-.1zM319 81a.5 .5 0 0 0 .2 .7 .5 .5 0 0 0 .7-.2l.3-.3v-.5z"/>
<path d="M320.7 85.5l.7-.3 .8 .4v-.3h.4v2.2a1.11 1.11 0 0 1-.8 1.3 1.11 1.11 0 0 1-1.4-.8l.4 .1a.71 .71 0 0 0 1 .3 .71 .71 0 0 0 .3-.9 1.17 1.17 0 0 1-1.5-.1 1.17 1.17 0 0 1-.1-1.5zM321 85.8a.9 .9 0 0 0-.2 1.1 .9 .9 0 0 0 1 .5 .92 .92 0 0 0 .4-1.2 .92 .92 0 0 0-1.1-.5z"/>
<path d="M323.4 85.6a1.19 1.19 0 0 1 1.4-.2 1.19 1.19 0 0 1 .6 1.3h-1.9a.74 .74 0 0 0 .6 .8 .74 .74 0 0 0 .8-.5l.5 .1a1.24 1.24 0 0 1-1.7 .6 1.24 1.24 0 0 1-.6-1.7zM323.8 85.8l-.3 .5h1.4a.7 .7 0 0 0-.4-.7 .7 .7 0 0 0-.7 .2z"/>
<path d="M331.3 85.5a1.29 1.29 0 0 1 2 .7 1.29 1.29 0 0 1-1.2 1.7 1.36 1.36 0 0 1-1.2-1 1.36 1.36 0 0 1 .4-1.4zM331.6 85.8a.94 .94 0 0 0-.2 1.2 .94 .94 0 0 0 1.1 .4 .95 .95 0 0 0 .4-1.2 .95 .95 0 0 0-1.2-.5z"/>
<path d="M330.5 79.7a1.19 1.19 0 0 1 1.4-.2 1.19 1.19 0 0 1 .6 1.3h-1.9a.74 .74 0 0 0 .5 .8 .74 .74 0 0 0 .9-.5l.5 .1a1.24 1.24 0 0 1-1.7 .7 1.24 1.24 0 0 1-.6-1.8zM330.8 79.9l-.2 .5h1.4a.7 .7 0 0 0-.4-.7 .7 .7 0 0 0-.8 .2z"/>
<path d="M333.2 79.6a.96 .96 0 0 1 1.4 .1v-1.3h.5v3.5h-.4v-.3a1.14 1.14 0 0 1-1.5 0 1.14 1.14 0 0 1-.3-1.4zM333.5 79.9a.98 .98 0 0 0-.2 1.1 .98 .98 0 0 0 .9 .6 1.01 1.01 0 0 0 .5-1.1 1.01 1.01 0 0 0-.9-.8z"/>
<path d="M338.8 78.4h1.5a.97 .97 0 0 1 1.3 .8 .97 .97 0 0 1-1 1.1l.5 .5 .8 1.1h-.6l-.6-.9a.94 .94 0 0 0-.9-.6h-.6v1.5h-.4zM339.2 78.8v1.2h1a.61 .61 0 0 0 .9-.5 .61 .61 0 0 0-.8-.7z"/>
<path d="M342.5 79.6a1.29 1.29 0 0 1 1.9 .7 1.29 1.29 0 0 1-1.1 1.7 1.36 1.36 0 0 1-1.2-.9 1.36 1.36 0 0 1 .4-1.5zM342.7 79.9a.94 .94 0 0 0-.1 1.2 .94 .94 0 0 0 1 .4 .95 .95 0 0 0 .4-1.2 .95 .95 0 0 0-1.1-.5z"/>
<path d="M344.4 84.3h.4v.5h-.4zM344.4 85.3h.4v2.5h-.4z"/>
<path d="M348.4 85.5l.7-.3 .8 .4v-.3h.4v2.2a1.11 1.11 0 0 1-.8 1.3 1.11 1.11 0 0 1-1.4-.8l.4 .1a.71 .71 0 0 0 1 .3 .71 .71 0 0 0 .3-.9 1.17 1.17 0 0 1-1.5-.1 1.17 1.17 0 0 1-.1-1.5zM348.7 85.8a.9 .9 0 0 0-.2 1.1 .9 .9 0 0 0 1 .5 .92 .92 0 0 0 .4-1.2 .92 .92 0 0 0-1.1-.5z"/>
<path d="M349.2 79.7a1.19 1.19 0 0 1 1.4-.2 1.19 1.19 0 0 1 .6 1.3h-1.9a.74 .74 0 0 0 .6 .8 .74 .74 0 0 0 .9-.5l.4 .1a1.24 1.24 0 0 1-1.7 .7 1.24 1.24 0 0 1-.5-1.8zM349.6 79.9l-.2 .5h1.4a.7 .7 0 0 0-.4-.7 .7 .7 0 0 0-.8 .2z"/>
<path d="M352 79.6a.96 .96 0 0 1 1.4 .1v-1.3h.4v3.5h-.4v-.3a1.14 1.14 0 0 1-1.5 0 1.14 1.14 0 0 1-.2-1.4zM352.2 79.9a.98 .98 0 0 0-.2 1.1 .98 .98 0 0 0 .9 .6 1.01 1.01 0 0 0 .5-1.1 1.01 1.01 0 0 0-.9-.8z"/>
<path d="M89.7 104.7h.5l1.4 3.5h-.5l-.4-1h-1.5l-.4 1h-.5zM89.9 105.1l-.6 1.7h1.2z"/>
<path d="M115.8 108.3h.5l1.5 3.5h-.6l-.4-1h-1.4l-.4 1h-.5zM116.1 108.7l-.6 1.7h1.2z"/>
<path d="M119.4 108.3h.4v2.3h.4v.4h-.4v.8h-.5v-.8h-1.5v-.4zM119.3 109l-1.1 1.6h1.1z"/>
<path d="M238 99.1h.5l1.4 3.5h-.5l-.4-1.1h-1.5l-.4 1.1h-.4zM238.2 99.5l-.5 1.7h1.1z"/>
<path d="M243.3 99.3a1.17 1.17 0 0 1 1.4 0 1.17 1.17 0 0 1 .4 1.3 1.64 1.64 0 0 1-1.1 2.1 1.55 1.55 0 0 1-1.2-2.1l.2-.7zM243.6 99.6a2.66 2.66 0 0 0 0 2.6 .74 .74 0 0 0 .9-.1 .74 .74 0 0 0 .2-.8v-.8a.75 .75 0 0 0-.2-.8 .75 .75 0 0 0-.9-.1z"/>
<path d="M282.6 101.6h.4l1.5 3.5h-.5l-.5-1.1h-1.4l-.4 1.1h-.5zM282.8 102l-.6 1.6h1.2z"/>
<path d="M190.3 126.7l.3-.1a1 1 0 0 1 1.6 .8l.1 1.7h-.5v-.3a1.05 1.05 0 0 1-1.8-.4 1.04 1.04 0 0 1 1.3-.8l.2-.1a.4 .4 0 0 0 .1-.5 .4 .4 0 0 0-.5-.2l-.4 .2-.2 .3h-.5zM190.5 128.1a.5 .5 0 0 0 .2 .7 .5 .5 0 0 0 .7-.1l.3-.3v-.6z"/>
<path d="M198 125.6h.4v.5h-.4zM198 126.6h.4v2.5h-.4z"/>
<path d="M202 126.8a1.19 1.19 0 0 1 1.4-.2 1.19 1.19 0 0 1 .6 1.3h-1.9a.74 .74 0 0 0 .5 .9 .74 .74 0 0 0 .9-.5h.5a1.24 1.24 0 0 1-1.7 .7 1.24 1.24 0 0 1-.6-1.7zM202.3 127l-.2 .6h1.4a.7 .7 0 0 0-.4-.7 .7 .7 0 0 0-.8 .1z"/>
<path d="M204.7 126.8a.96 .96 0 0 1 1.4 0v-1.2h.4v3.5h-.3v-.3a1.14 1.14 0 0 1-1.5 0 1.14 1.14 0 0 1-.3-1.5zM205 127.1a.98 .98 0 0 0-.2 1.1 .98 .98 0 0 0 .9 .6 1.01 1.01 0 0 0 .5-1.1 1.01 1.01 0 0 0-.9-.8z"/>
<path d="M210.3 125.6h1.5a.97 .97 0 0 1 1.3 .8 .97 .97 0 0 1-1 1.1l.5 .5 .8 1.1h-.6l-.6-.9a.94 .94 0 0 0-.9-.7h-.6v1.6h-.4zM210.7 126v1.1h1a.61 .61 0 0 0 .9-.5 .61 .61 0 0 0-.8-.6z"/>
<path d="M214 126.8a1.29 1.29 0 0 1 1.9 .6 1.29 1.29 0 0 1-1.1 1.7 1.36 1.36 0 0 1-1.2-.9 1.36 1.36 0 0 1 .4-1.4zM214.2 127.1a.94 .94 0 0 0-.1 1.2 .94 .94 0 0 0 1 .4 .95 .95 0 0 0 .4-1.2 .95 .95 0 0 0-1.1-.5z"/>
<path d="M220.7 126.8a1.19 1.19 0 0 1 1.4-.2 1.19 1.19 0 0 1 .6 1.3h-1.9a.74 .74 0 0 0 .6 .9 .74 .74 0 0 0 .9-.5h.4a1.24 1.24 0 0 1-1.7 .7 1.24 1.24 0 0 1-.5-1.7zM221.1 127l-.2 .6h1.4a.7 .7 0 0 0-.4-.7 .7 .7 0 0 0-.8 .1z"/>
<path d="M223.5 126.8a.96 .96 0 0 1 1.4 0v-1.2h.4v3.5h-.4v-.3a1.14 1.14 0 0 1-1.5 0 1.14 1.14 0 0 1-.2-1.5zM223.7 127.1a.98 .98 0 0 0-.2 1.1 .98 .98 0 0 0 .9 .6 1.01 1.01 0 0 0 .5-1.1 1.01 1.01 0 0 0-.9-.8z"/>
<path d="M232.4 126.8a.96 .96 0 0 1 1.4 0v-1.2h.5v3.5h-.4v-.3a1.14 1.14 0 0 1-1.5 0 1.14 1.14 0 0 1-.3-1.5zM232.7 127.1a.98 .98 0 0 0-.2 1.1 .98 .98 0 0 0 .9 .6 1.01 1.01 0 0 0 .5-1.1 1.01 1.01 0 0 0-.9-.8z"/>
<path d="M235.1 126.8l.8-.3 .7 .4v-.3h.4v2.1a1.11 1.11 0 0 1-.8 1.4 1.11 1.11 0 0 1-1.3-.8l.4 .1a.71 .71 0 0 0 .9 .3 .71 .71 0 0 0 .4-.9 1.17 1.17 0 0 1-1.6-.1 1.17 1.17 0 0 1-.1-1.6zM235.4 127.1a.9 .9 0 0 0-.2 1.1 .9 .9 0 0 0 1.1 .4 .92 .92 0 0 0 .3-1.1 .92 .92 0 0 0-1-.5z"/>
<path d="M237.8 126.8a1.19 1.19 0 0 1 1.5-.2 1.19 1.19 0 0 1 .6 1.3h-1.9a.74 .74 0 0 0 .5 .9 .74 .74 0 0 0 .9-.5h.4a1.24 1.24 0 0 1-1.7 .7 1.24 1.24 0 0 1-.5-1.7zM238.2 127l-.2 .6h1.4a.7 .7 0 0 0-.4-.7 .7 .7 0 0 0-.8 .1z"/>
<path d="M245.8 126.8a1.29 1.29 0 0 1 1.9 .6 1.29 1.29 0 0 1-1.1 1.7 1.36 1.36 0 0 1-1.2-.9 1.36 1.36 0 0 1 .4-1.4zM246 127.1a.94 .94 0 0 0-.2 1.2 .94 .94 0 0 0 1.1 .4 .95 .95 0 0 0 .4-1.2 .95 .95 0 0 0-1.1-.5z"/>
<path d="M258.9 125.6h.4v.5h-.4zM258.9 126.6h.4v2.5h-.4z"/>
<path d="M262.9 126.8l.7-.3 .7 .4v-.3h.4v2.1a1.11 1.11 0 0 1-.8 1.4 1.11 1.11 0 0 1-1.3-.8l.4 .1a.71 .71 0 0 0 .9 .3 .71 .71 0 0 0 .4-.9 1.17 1.17 0 0 1-1.6-.1 1.17 1.17 0 0 1-.1-1.6zM263.1 127.1a.9 .9 0 0 0-.2 1.1 .9 .9 0 0 0 1.1 .4 .92 .92 0 0 0 .4-1.1 .92 .92 0 0 0-1.1-.5z"/>
</g>
<path d="M139.7 47.7v3.5M53.7 78.7v3.5M340.8 84.3v3.5M255.3 125.6v3.5" fill="none" stroke="#000" stroke-width=".43"/>
<path d="M16 230h200v6h-200z" fill="#e8eef5"/>
<path d="M16 230h200v6h-200z" fill="none" stroke="#1a1a1a" stroke-width=".25"/>
<text font-size="5.6" fill="#1a1a1a" x="366.7" y="270">KC-01-1014</text>
<text font-size="5" fill="#1a1a1a" x="288.2" y="285.2">A</text>
<text font-size="4.2" fill="#1a1a1a" x="377.9" y="285.2">3 / 3</text>
<text font-size="4" fill="#1a1a1a" x="283.6" y="265.5">Back Panel</text>
<g font-size="3.4" fill="#1a1a1a">
<text x="308.1" y="285.2">Box</text>
<text x="330.4" y="285.2">2026-11-26</text>
</g>
<g font-size="3.2" fill="#1a1a1a">
<text x="283.6" y="254.2">Part Control Drawing</text>
<text x="355.6" y="254.2">RELEASED</text>
</g>
<g font-size="3" fill="#1a1a1a">
<text x="252" y="150">HOLE TABLE</text>
<text x="283.6" y="272.5">Kerbal Controller Mk1 · Main enclosure</text>
</g>
<g font-size="2.8" fill="#1a1a1a">
<text x="34.2" y="8.6">1</text>
<text x="84.2" y="8.6">2</text>
<text x="134.2" y="8.6">3</text>
<text x="184.2" y="8.6">4</text>
<text x="234.2" y="8.6">5</text>
<text x="284.2" y="8.6">6</text>
<text x="334.2" y="8.6">7</text>
<text x="384.2" y="8.6">8</text>
<text x="317.4" y="14.3">REVISIONS</text>
<text x="6.6" y="34.1">A</text>
<text x="411.6" y="34.1">A</text>
<text x="6.6" y="80.2">B</text>
<text x="411.6" y="80.2">B</text>
<text x="6.5" y="126.4">C</text>
<text x="411.5" y="126.4">C</text>
<text x="176.6" y="145">HOLE LOCATIONS</text>
<text x="6.5" y="172.6">D</text>
<text x="411.5" y="172.6">D</text>
<text x="6.6" y="218.7">E</text>
<text x="411.6" y="218.7">E</text>
<text x="221.6" y="244.2">KCMk1</text>
<text x="245.6" y="244.2">A3</text>
<text x="259.6" y="244.2">1:4 · mm</text>
<text x="287.6" y="244.2">J. Rostoker</text>
<text x="349.6" y="244.2">J. Kerman</text>
<text x="6.6" y="264.9">F</text>
<text x="411.6" y="264.9">F</text>
<text x="34.2" y="290.6">1</text>
<text x="84.2" y="290.6">2</text>
<text x="134.2" y="290.6">3</text>
<text x="184.2" y="290.6">4</text>
<text x="234.2" y="290.6">5</text>
<text x="284.2" y="290.6">6</text>
<text x="334.2" y="290.6">7</text>
<text x="384.2" y="290.6">8</text>
</g>
<text font-size="2.6" fill="#1a1a1a" x="18" y="234.2">NOTES</text>
<g font-size="2.5" fill="#1a1a1a">
<text x="18" y="240.5">1. Material: acrylic, opaque black, 6.00 mm. Supplier: TAP Plastics.</text>
<text x="18" y="244.7">2. Outline 850.00 × 200.00 × 6.00 mm. Edges polished or machined (routed) for gluing, as marked.</text>
<text x="333.9" y="244.2">2026-11-26</text>
<text x="395.9" y="244.2">2026-11-26</text>
<text x="18" y="248.9">3. Cut-outs (sheets 1 and 2): 2 × Ø116.00 fan openings with 8 × Ø4.76 fan screw holes; 5 × Ø22.70 for the panel-mount inserts (12 V power jack Adafruit</text>
<text x="18" y="256.8">4. Holes A1 to A14 (sheet 3): Ø4.76 through, for the enclosure brackets. Datum: lower-left corner.</text>
<text x="21.2" y="252.6">5607, 2 × USB-C Adafruit 4259, GX16-10 in a close-out plug cut to Ø16, 1 close-out plug Amazon B07DYWNZHY).</text>
<text x="18" y="261">5. Views at 1:4 on A3; isometric view not to scale.</text>
</g>
<g font-size="2.4" fill="#1a1a1a">
<text x="245.6" y="24.9">-</text>
<text x="253.5" y="24.9">Initial release (Fusion drawings)</text>
<text x="356.9" y="24.9">2022-09-18</text>
<text x="388.5" y="24.9">J. Kerman</text>
<text x="245.2" y="30.4">A</text>
<text x="253.5" y="30.4">KC frame; part names and notes brought up to date</text>
<text x="357" y="30.4">2026-11-26</text>
<text x="388.5" y="30.4">J. Kerman</text>
<text x="247.1" y="233">KC-01-1010 ASSY</text>
<text x="281.2" y="233">KC-01-1011 PART</text>
<text x="315.1" y="233">KC-01-1012 PART</text>
<text x="349.1" y="233">KC-01-1013 PART</text>
<text x="383" y="233">KC-01-1014 PART</text>
</g>
<g font-size="2.2" fill="#1a1a1a">
<text x="254.8" y="155.6">TAG</text>
<text x="269.3" y="155.6">X</text>
<text x="285.3" y="155.6">Y</text>
<text x="300.6" y="155.6">SIZE</text>
<text x="316.8" y="155.6">TAG</text>
<text x="331.3" y="155.6">X</text>
<text x="347.3" y="155.6">Y</text>
<text x="362.6" y="155.6">SIZE</text>
<text x="255.7" y="160.1">A1</text>
<text x="271.3" y="160.1">30.00</text>
<text x="286.1" y="160.1">189.50</text>
<text x="300" y="160.1">Ø4.76</text>
<text x="317.7" y="160.1">A8</text>
<text x="332.1" y="160.1">444.60</text>
<text x="348.1" y="160.1">180.00</text>
<text x="362" y="160.1">Ø4.76</text>
<text x="255.7" y="164.2">A2</text>
<text x="271.3" y="164.2">64.50</text>
<text x="287.3" y="164.2">47.50</text>
<text x="300" y="164.2">Ø4.76</text>
<text x="317.7" y="164.2">A9</text>
<text x="332.1" y="164.2">570.00</text>
<text x="348.1" y="164.2">189.50</text>
<text x="362" y="164.2">Ø4.76</text>
<text x="255.7" y="168.4">A3</text>
<text x="255.7" y="172.6">A4</text>
<text x="270.1" y="172.6">169.50</text>
<text x="271.3" y="168.4">64.50</text>
<text x="286.1" y="168.4">152.50</text>
<text x="287.3" y="172.6">47.50</text>
<text x="300" y="168.4">Ø4.76</text>
<text x="300" y="172.6">Ø4.76</text>
<text x="317" y="168.4">A10</text>
<text x="317.1" y="172.6">A11</text>
<text x="332.1" y="168.4">680.50</text>
<text x="332.1" y="172.6">680.50</text>
<text x="348.1" y="172.6">152.50</text>
<text x="349.3" y="168.4">47.50</text>
<text x="362" y="168.4">Ø4.76</text>
<text x="362" y="172.6">Ø4.76</text>
<text x="255.7" y="176.8">A5</text>
<text x="270.1" y="176.8">169.50</text>
<text x="286.1" y="176.8">152.50</text>
<text x="300" y="176.8">Ø4.76</text>
<text x="317" y="176.8">A12</text>
<text x="332.1" y="176.8">785.50</text>
<text x="349.3" y="176.8">47.50</text>
<text x="362" y="176.8">Ø4.76</text>
<text x="255.7" y="181">A6</text>
<text x="255.7" y="185.1">A7</text>
<text x="270.1" y="181">280.00</text>
<text x="270.1" y="185.1">405.40</text>
<text x="286.1" y="181">189.50</text>
<text x="286.1" y="185.1">180.00</text>
<text x="300" y="181">Ø4.76</text>
<text x="300" y="185.1">Ø4.76</text>
<text x="317" y="181">A13</text>
<text x="317" y="185.1">A14</text>
<text x="332.1" y="181">785.50</text>
<text x="332.1" y="185.1">820.00</text>
<text x="348.1" y="181">152.50</text>
<text x="348.1" y="185.1">189.50</text>
<text x="362" y="181">Ø4.76</text>
<text x="362" y="185.1">Ø4.76</text>
</g>
<g font-size="2.1" fill="#1a1a1a">
<text x="243.8" y="19.6">REV</text>
<text x="292.8" y="19.6">DESCRIPTION</text>
<text x="360.2" y="19.6">DATE</text>
<text x="388.1" y="19.6">APPROVED</text>
</g>
<g font-size="2" fill="#1a1a1a">
<text x="225.2" y="233">DRAWING</text>
<text x="225.1" y="235.6">PACKAGE</text>
</g>
<g font-size="1.9" fill="#6b6b6b">
<text x="221.2" y="239.6">Project</text>
<text x="245.2" y="239.6">Size</text>
<text x="259.2" y="239.6">Scale / Units</text>
<text x="287.2" y="239.6">Created by</text>
<text x="349.2" y="239.6">Approved by</text>
<text x="283.2" y="248.6">Document type</text>
<text x="355.2" y="248.6">Document status</text>
<text x="283.2" y="258.6">Title</text>
<text x="355.2" y="258.6">DWG No.</text>
<text x="283.2" y="278.6">Rev.</text>
<text x="299.2" y="278.6">Unit</text>
<text x="325.2" y="278.6">Date of issue</text>
<text x="355.2" y="278.6">Sheet</text>
</g>
<g font-size="1.7" fill="#6b6b6b">
<text x="250" y="235.7">Assembly Drawing</text>
<text x="283.1" y="235.7">Part Control Drawing</text>
<text x="317.1" y="235.7">Part Control Drawing</text>
<text x="351.1" y="235.7">Part Control Drawing</text>
<text x="385.1" y="235.7">Part Control Drawing</text>
</g>
</svg>
